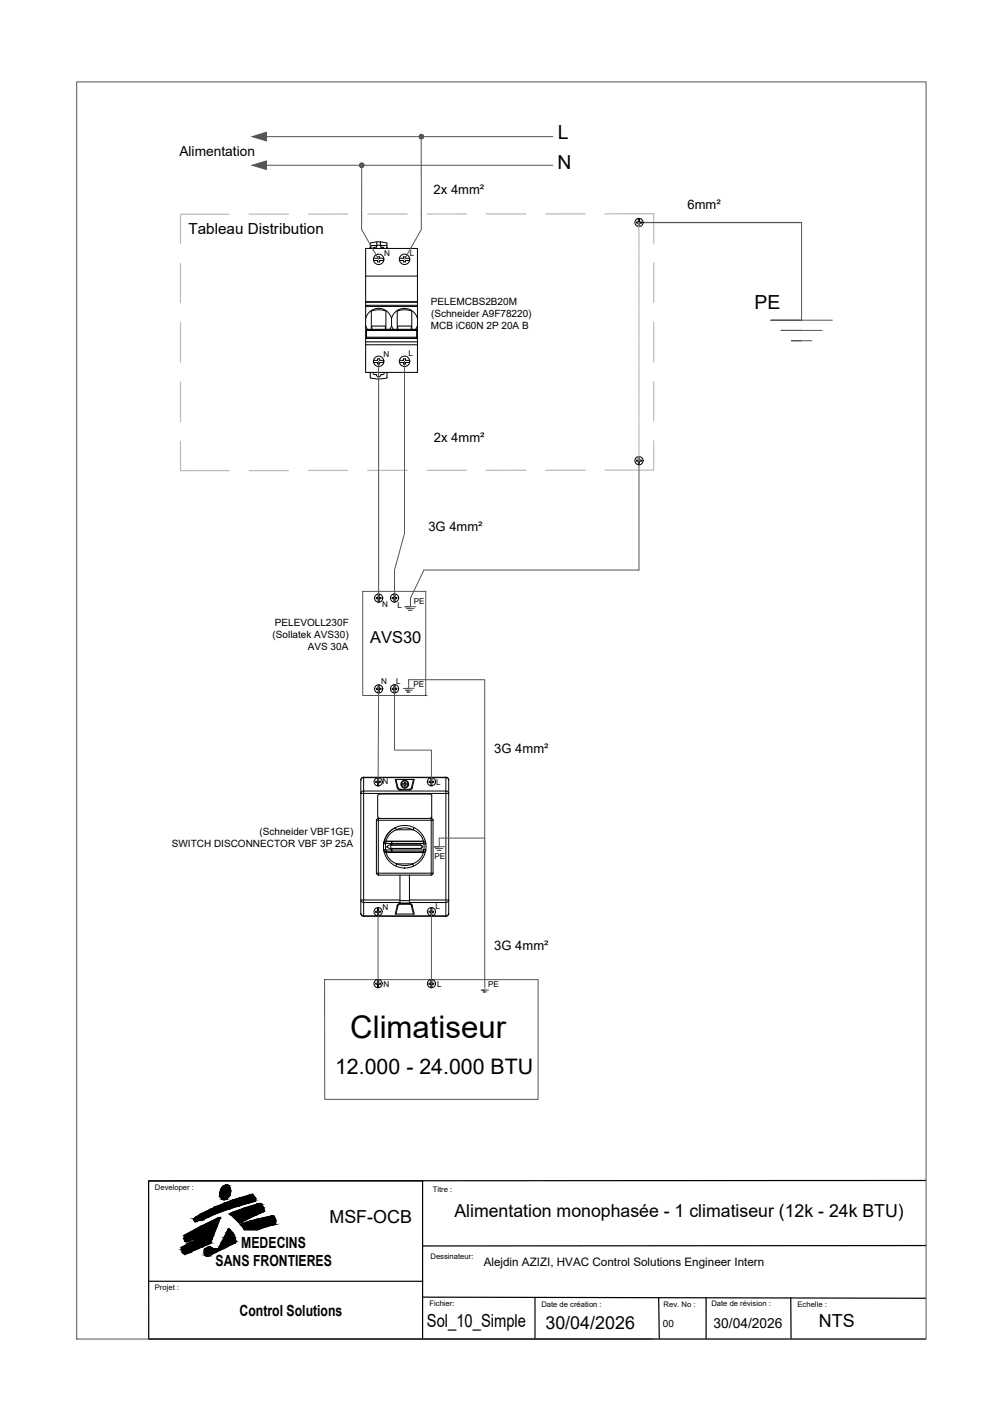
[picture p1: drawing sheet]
<svg xmlns="http://www.w3.org/2000/svg" width="210mm" height="297mm" viewBox="0 0 210 297" stroke-linecap="round" stroke-linejoin="round" font-family="sans-serif">
<!-- layer: 01_Puissance -->
<g fill="none" stroke="#545454" stroke-width=".21">
<path d="M16.1 17.1h177.7v263h-177.7zM55.8 28.6h59.9M55.8 34.6h59.9M75.7 34.6v13.4l3.5 6.3M88.1 28.6l.1 19.4-3.5 6.3M167.8 46.6v20.4h-6.5h12.9M79.2 75.6v49.5M84.7 75.6v36l-2.1 7.6v5.9M167.8 69.1h-4.3h8.5M167.8 71.3h-2.2h4.3M133.7 96.4v22.8h-45l-2.8 5.9v1.8h-1.1h2.2M85.9 127.3h-.8h1.6"/>
<path d="M85.9 127.7h-.4h.8M89.1 123.7v.1M79.2 144.1l-.1 19.5M82.6 144.1v12.8h7.7v6.6M85.5 144.8h-.3h.7M86.3 144.4h-1.5h.7M86.7 144h-2.3h1.1v-1.8h15.9l.1 64.5M89.1 145.5h.1M92 177.9h-.4h.7M92.7 177.5h-1.5h.7M101.4 175.3h-9.5v1.8l-1.1 .1 2.3-.1M79.1 190.7v15.1"/>
<path d="M90.3 190.7v15.1M101.5 207.1h-.8h1.5M101.9 207.5h-.8h.4"/>
</g>
<g fill="#545454" stroke="#545454" stroke-width=".21">
<path d="M52.8 28.6l3-.9v1.8z"/>
<path d="M52.8 34.6l3-.9v1.8z"/>
<path d="M88.2 28.6h.4v.2z"/>
<path d="M75.7 34.6h.4v.1z"/>
<path d="M88.2 28.6h.4v-.2zM88.2 28.6l.3-.3 .1 .1zM88.4 28.2l-.2 .4 .3-.3z"/>
<path d="M88.2 28.1v.5l.2-.4zM88 28.2l.2-.1v.5zM87.8 28.3l.4 .3-.2-.4z"/>
<path d="M87.8 28.3v.1l.4 .2zM87.8 28.4l.4 .2h-.5zM87.7 28.6l.1 .2 .4-.2z"/>
<path d="M87.8 28.8v.1l.4-.3zM87.8 28.9l.4-.3-.2 .4zM88.2 28.6l-.2 .4h.2z"/>
<path d="M88.2 28.6v.4h.2zM88.2 28.6l.3 .3-.1 .1zM88.2 28.6l.3 .3 .1-.1z"/>
<path d="M75.7 34.6h.4v-.2zM75.7 34.6l.3-.3 .1 .1zM75.9 34.1l-.2 .5 .3-.3z"/>
<path d="M75.7 34.1v.5l.2-.5zM75.5 34.1h.2v.5zM75.4 34.3l.3 .3-.2-.5z"/>
<path d="M75.4 34.3l-.1 .1 .4 .2zM75.3 34.4l.4 .2h-.4zM75.3 34.6v.1l.4-.1z"/>
<path d="M75.3 34.7l.1 .2 .3-.3zM75.4 34.9l.3-.3-.2 .4zM75.7 34.6l-.2 .4h.2z"/>
<path d="M75.7 34.6v.4h.2zM75.7 34.6l.3 .3-.1 .1zM75.7 34.6l.3 .3 .1-.2z"/>
</g>
<!-- layer: 03_Symbole -->
<g fill="none" stroke="#000" stroke-width=".21">
<path d="M76.5 52h10.9v25.9h-10.9zM76.5 57.7h10.9M77.5 51.8l-.1 .2M77.5 51.7v.1M78.1 52l.1-.2 .6-.1a.48 .48 0 0 1 .4-.4 .48 .48 0 0 1 .5 .4h.4l.3 .3M78.2 54h.8v-.3h.4v.3h.9M78.2 54.5h.8v.3h.4v-.3h.9M78.9 50.6v.8h-1.4M78.9 50.6l-1.4 .3v.9M79.6 50.6v.8h1.4M79.6 50.6l1.4 .2v1M79.6 50.6h-.7"/>
<path d="M81 51.8v.2M81 51.7v.1M81 51.8l.1 .2M83.6 54h.8v-.3h.5v.3h.8M83.6 54.5h.8v.3h.5v-.3h.8M133.6 45.7v.7h-.4v.3h.4v.7M133.8 45.7v.7h.4v.3h-.4v.7M76.5 68.1l.4 .8M76.5 66.6a2.8 2.8 0 0 1 2.7-2.1 2.8 2.8 0 0 1 2.7 2.1M76.5 72.1h10.9M76.5 71.5h10.9M76.5 64.1h10.9"/>
<path d="M76.5 63.9h10.9M76.5 63.2h10.9M76.5 63.1h10.9M76.7 68.9h10.5v1.9h-10.5zM76.7 70.7h10.5M76.7 70.5h10.5M76.7 69.1h10.5M76.7 69h10.5M77.5 77.9v1.1l1.7 .3 1.8-.3v-1.1M77.7 68.9v-3.8a4.7 4.7 0 0 1 3.1 0v3.8M77.8 68.9v-.7h2.9v.7M78.1 77.9l.1 .4h.5a.5 .5 0 0 0 .5 .5 .5 .5 0 0 0 .5-.5h.4a.31 .31 0 0 0 .3-.4"/>
<path d="M78.2 75.8h.8v.3h.4v-.3h.9M78.2 75.4h.8v-.3h.4v.3h.9M81.9 68.1l.4 .8M81.9 66.6v1.5l-.3 .8M81.9 66.6a2.8 2.8 0 0 1 2.8-2.1 2.8 2.8 0 0 1 2.7 2.1M83.1 68.9v-3.8a4.7 4.7 0 0 1 3.1 0v3.8M83.2 68.9v-.7h2.9v.7M83.6 75.8h.8v.3h.5v-.3h.8M83.6 75.4h.8v-.3h.5v.3h.8M87.4 68.1l-.4 .8M133.6 95.5v.8h-.4v.2h.4v.7M133.8 95.5v.8h.4v.2h-.4v.7"/>
<path d="M79.1 124.3v.7h-.4v.2h.4v.8M79.4 124.3v.7h.3v.2h-.3v.8M82.5 124.3v.7h-.4v.2h.4v.7M82.7 124.3v.7h.3v.2h-.3v.7M79.1 143.3v.7h-.4v.2h.4v.8M79.4 143.3v.7h.3v.2h-.3v.8M82.5 143.2v.8h-.4v.2h.4v.7M82.7 143.2v.8h.3v.2h-.3v.7M75.5 163.2l.2-.4 .4-.1h17.2l.4 .1 .2 .4M75.5 163.2v27.9M75.7 165.6l.4-.1h17.2l.4 .1 .2 .4h-18.4zM76.1 162.6h17.2v29.1h-17.2z"/>
<path d="M76.1 162.6a.6 .6 0 0 0-.6 .6M78.8 171.6h11.8v11.1h-11.8zM79 162.7v.7h-.4v.3h.4v.7M79.1 170.8l.4 .4M79.2 171.2v11.9h11v-11.9M79.2 171.2h11M79.2 171.2l-.4 .4M79.2 162.7v.7h.4v.3h-.4v.7M79.4 166.1l10.8 .1 .2 .3-.1 4.3M79.5 166.1l-.4 .4-.1 4.3M80.3 176.5h.4M80.3 177.8h.1"/>
<path d="M80.3 176.5h.1M80.3 177.8l.3 .3 .2 .1M80.3 176.4v.1M80.3 177.9l.5 .4M80.7 177.7l-.4 .1M80.7 177.7l.1 .1M80.7 176.5v1.2M80.8 178.2h7.8v.1h-7.8M80.8 176.1v.4h1.1M80.8 176.1h7.8M80.8 178.2v.1M80.8 176.4l-.1 .1"/>
<path d="M80.8 176l-.4 .2-.1 .2M80.8 178.3a3.4 3.4 0 0 0 2.2 2.4l-.2 .5M80.8 175.9h7.8M80.8 175.9v.2M80.8 175.9l-.5 .4M81.7 177.5h.1l-.1-.8-.8 .4 .7 .5M81.9 176.1v.7h6.1a.33 .33 0 0 1 .3 .3 .33 .33 0 0 1-.3 .3M81.9 177.8h-1.1v.4M82 176.1v.6h6a.37 .37 0 0 1 .4 .4 .37 .37 0 0 1-.4 .4M82.9 163.1l.4 1.7M83 173.6l-.3-.5a4.6 4.6 0 0 0-2.4 3.2M83 173.6a3.5 3.5 0 0 0-2.2 2.3"/>
<path d="M83 173.6h3.5M83 173.6a3.9 3.9 0 0 1 3.4 0M83.1 164.8l.1 .2 .5 .3M83.1 164.8l-.4-1.7h4l-.4 1.7M83.3 164.8h-.2M83.3 164.8l.4 .3M83.7 165.3v-.2h2v.2M83.7 165.3h2M84 164.2h.6l.1 .2 .1-.2h.6M84 163.9h.6l.1-.3 .1 .3h.6M86.1 164.8h.2M86.1 164.8l-.4 .3"/>
<path d="M86.3 164.8l-.1 .2-.5 .3M86.5 173.6a3.5 3.5 0 0 1 2.1 2.3M86.5 163.1l-.4 1.7M86.7 173.1l-.2 .5M88 177.5h-6v.7M88 177.5h-6.1v.7M88.6 175.9v.2M88.6 175.9l.5 .4M88.6 176.1v.4h-6.6M88.6 176l.2 .1 .3 .3M88.6 176.4l.1 .1M88.7 176.5v1.2"/>
<path d="M88.7 177.7l-.1 .1M88.7 177.7l.4 .1M89.1 177.9l-.5 .4a3.4 3.4 0 0 1-2.2 2.4l.2 .5M89.1 176.4v.1M89.1 177.8h.1M89.1 176.5h-.4M89.1 177.8l-.1 .2-.4 .2v-.4h-6.6M90.2 162.7v.7h-.4v.3h.4v.7M90.3 171.2l.3 .4M90.4 170.8l-.4 .4M90.4 162.7v.7h.4v.3h-.4v.7M93.3 162.6a.6 .6 0 0 1 .6 .6"/>
<path d="M93.9 163.2v27.9M75.5 191.1a.6 .6 0 0 0 .6 .6M75.5 191.1l.1 .3 .5 .2h17.2l.4-.2 .2-.3M78.8 182.6l.4 .4M79 189.9v.7h-.4v.2h.4v.8M79.2 189.9v.7h.4v.2h-.4v.8M83 180.7h3.4a4 4 0 0 1-3.4 0zM83.1 189.4l-.4 1.8h4l-.4-1.8M83.1 189.4l.2 .1-.4 1.7M83.7 188.3h-8.2l.1 .3 .5 .2h7.6M83.7 189.2h2M83.7 189h2"/>
<path d="M83.7 183.1v5.8h2v-5.8M83.7 188.4h2M83.7 189v.2M83.7 189l-.5 .2-.1 .2M83.7 189.1l-.4 .4M84.7 181.6a4.5 4.5 0 0 0 4-6.5 4.5 4.5 0 0 0-7.6-.7 4.5 4.5 0 0 0 2.8 7.1l.8 .1M85.7 188.3h8.2l-.2 .3-.4 .2h-7.6M85.7 189v.2M85.7 189l.5 .2 .1 .2M85.7 189.1l.4 .4M86.3 189.4l-.2 .1 .4 1.7M90.2 189.9v.7h-.4v.2h.4v.8"/>
<path d="M90.4 189.9v.7h.4v.2h-.4v.8M90.6 182.6l-.3 .4M93.9 191.1a.6 .6 0 0 1-.6 .6M79 204.9v.8h-.4v.2h.4v.7M79.2 204.9v.8h.4v.2h-.4v.7M90.2 204.9v.8h-.4v.2h.4v.7M90.4 204.9v.8h.4v.2h-.4v.7"/>
<circle cx="79.2" cy="54.2" r="1.09"/>
<circle cx="84.7" cy="54.2" r="1.09"/>
<circle cx="133.7" cy="46.5" r=".86"/>
<circle cx="79.2" cy="75.6" r="1.09"/>
<circle cx="84.7" cy="75.6" r="1.09"/>
<circle cx="133.7" cy="96.4" r=".86"/>
<circle cx="79.2" cy="125.1" r=".86"/>
<circle cx="82.6" cy="125.1" r=".86"/>
<circle cx="79.2" cy="144.1" r=".86"/>
<circle cx="82.6" cy="144.1" r=".86"/>
<circle cx="79.1" cy="163.6" r=".86"/>
<circle cx="84.7" cy="164" r=".81"/>
<circle cx="84.7" cy="164" r=".69"/>
<circle cx="90.3" cy="163.5" r=".86"/>
<circle cx="79.1" cy="190.7" r=".86"/>
<circle cx="90.3" cy="190.7" r=".86"/>
<circle cx="79.1" cy="205.8" r=".86"/>
<circle cx="90.3" cy="205.8" r=".86"/>
</g>
<path d="M75.9 123.7h13.2v21.8h-13.2zM67.9 204.9h44.7v25.1h-44.6z" fill="none" stroke="#545454" stroke-width=".21"/>
<!-- layer: 04_Texte -->
<g fill="none" stroke="#000" stroke-width=".25">
<path d="M89.1 145.5h.1M31.1 247h57.3v33.1M38.5 258.4l3.5-1.9 4.1-1.8-2.1 5.4-2.6 1.1M40.9 254.6a44.9 44.9 0 0 1 12-4.8l.6 .8v.6l-1.3 .4a52.6 52.6 0 0 0-10.1 3.7h-.5M46.8 248a2.03 2.03 0 0 0-.3 2.9l.4 .1a1.85 1.85 0 0 0 1.3-2.6M48.2 253.8l3.2-1.2 3.2-.9a1.66 1.66 0 0 1 .6 1.7l-5.1 2.5-1.9-1.8zM50.4 256.2a22.8 22.8 0 0 1 6.9-1.9l.4 1.1-.1 .7-3.7 1.1h-2.8zM193.8 246.9l-162.7 .1v33.1h162.7M31.1 268h57.3M42.8 261.3l1-.6 1.1 .5h.8l2.1-4.2a3.8 3.8 0 0 1 1.6 2.6l-.2 .4-5.7 2.8-.4-.1a1.25 1.25 0 0 1-.3-1.4zM88.4 271.3l105.4 .3M112 271.4v8.7"/>
<path d="M137.8 271.4l.2 8.7M147.8 271.5v8.6M165.5 271.5l.1 8.6M193.8 260.5l-105.4 .1M31.1 280.1h105.4"/>
</g>
<!-- layer: trait fin -->
<g fill="none" stroke="#bababa" stroke-width=".25">
<path d="M37.8 55.1v8.3M48 44.8h-10.2v6.2M52.1 44.8h8.3M72.8 44.8h-8.3M76.9 44.8h8.3M97.6 44.8h-8.2M101.8 44.8h8.2M122.5 44.7l-8.3 .1M126.6 44.7h10.2v6.1M136.8 55v8.3M37.8 67.5v8.3M37.8 79.9v8.3"/>
<path d="M136.8 67.4v8.3M136.8 79.8v8.3M37.8 92.3v6.2l10.2-.1M52.1 98.4h8.3M64.5 98.4h8.3M85.2 98.4h-8.3M89.4 98.4h8.2M110 98.4h-8.2M114.2 98.4h8.3M136.8 92.2v6.1h-10.2"/>
</g>
<!-- layer: 01_Puissance -->
<path d="M133.7 46.6h34.1" fill="none" stroke="#545454" stroke-width=".25"/>
<!-- layer: Layer1 -->
<g fill="none" stroke="#bababa" stroke-width=".25">
<path d="M133.7 46.6v.4M133.7 47.1v.3M133.7 47.6v.3M133.7 48.1v.3M133.7 48.6v.3M133.7 49.1v.3M133.7 49.6v.3M133.7 50v.4M133.7 50.5v.4M133.7 51v.4M133.7 51.5v.3M133.7 52v.3"/>
<path d="M133.7 52.5v.3M133.7 53v.3M133.7 53.5v.3M133.7 54v.3M133.7 54.4v.4M133.7 54.9v.4M133.7 55.4v.3M133.7 55.9v.3M133.7 56.4v.3M133.7 56.9v.3M133.7 57.4v.3M133.7 57.9v.3"/>
<path d="M133.7 58.4v.3M133.7 58.9v.3M133.7 59.3v.4M133.7 59.8v.3M133.7 60.3v.3M133.7 60.8v.3M133.7 61.3v.3M133.7 61.8v.3M133.7 62.3v.3M133.7 62.7v.4M133.7 63.2v.4M133.7 63.7v.4"/>
<path d="M133.7 64.2v.3M133.7 64.7v.3M133.7 65.2v.3M133.7 65.7v.3M133.7 66.2v.3M133.7 66.7v.3M133.7 67.1v.4M133.7 67.6v.4M133.7 68.1v.4M133.7 68.6v.3M133.7 69.1v.3M133.7 69.6v.3"/>
<path d="M133.7 70.1v.3M133.7 70.6v.3M133.7 71.1v.3M133.7 71.6v.3M133.7 72v.4M133.7 72.5v.3M133.7 73v.3M133.7 73.5v.3M133.7 74v.3M133.7 74.5v.3M133.7 75v.3M133.7 75.5v.3"/>
<path d="M133.7 76v.3M133.7 76.4v.4M133.7 76.9v.3M133.7 77.4v.3M133.7 77.9v.3M133.7 78.4v.3M133.7 78.9v.3M133.7 79.4v.3M133.7 79.8v.4M133.7 80.3v.4M133.7 80.8v.4M133.7 81.3v.3"/>
<path d="M133.7 81.8v.3M133.7 82.3v.3M133.7 82.8v.3M133.7 83.3v.3M133.7 83.8v.3M133.7 84.3v.3M133.7 84.7v.4M133.7 85.2v.4M133.7 85.7v.3M133.7 86.2v.3M133.7 86.7v.3M133.7 87.2v.3"/>
<path d="M133.7 87.7v.3M133.7 88.2v.3M133.7 88.7v.3M133.7 89.1v.4M133.7 89.6v.3M133.7 90.1v.3M133.7 90.6v.3M133.7 91.1v.3M133.7 91.6v.3M133.7 92.1v.3M133.7 92.5v.4M133.7 93.1v.3"/>
<path d="M133.7 93.5v.4M133.7 94v.3M133.7 94.5v.3M133.7 95v.3M133.7 95.5v.3M133.7 96v.4"/>
</g>
<!-- layer: 04_Texte -->
<g fill="#000" stroke="#000" stroke-width=".21">
<path d="M38.5 259.2h2.2l-1.2 .5zM40.8 255.5h.3l-.3 .2zM41.6 255.3h.5zM46 254.7h.1zM46.5 250.9h.8zM47.1 247.9h.7zM47.8 257l.3 .2h-.4zM49.1 254.8h3.1l-1.6 .9zM52.5 249.9l.4-.1v.1zM54.3 251.7h.3zM56.9 254.3h.4zM38.3 262.2h1l-.6 .3z"/>
<path d="M43 262.6h.9l-.3 .1z"/>
<path d="M38.5 259.2l.2 .5h.8zM38.7 259.7h.8l-.5 .2z"/>
<path d="M38.5 259.1h2.7zM38.5 259.1l2.2 .1z"/>
<path d="M40.7 255.3l.4 .2 .4-.2zM40.7 255.3l.4 .2h-.3z"/>
<path d="M40.7 255.3h.9zM40.7 255.3h.8z"/>
<path d="M40.5 255l1.6 .3 .7-.3zM40.5 255l1.6 .3h-1.4z"/>
<path d="M40.9 254.7l1.9 .3 .6-.3zM40.5 255l.4-.3 1.9 .3z"/>
<path d="M40.9 254.6h2.6zM40.9 254.6l2.5 .1z"/>
<path d="M39.6 260l4.4 .1 .1-.1zM39.4 260.1l.2-.1 4.4 .1z"/>
<path d="M41 259.3l3.1 .7 .2-.7zM39.6 260l1.4-.7 3.1 .7z"/>
<path d="M41.1 259.2l3.2 .1 .1-.1zM41.1 259.2l3.2 .1h-3.3z"/>
<path d="M41.2 259.1h3.2zM41.2 259.1l3.2 .1z"/>
<path d="M38.5 259h5.9zM38.5 259l5.9 .1z"/>
<path d="M38.5 258.4l5.9 .6 .3-.6zM38.5 258.4l5.9 .6h-5.9z"/>
<path d="M42.1 253.9l1.4 .7 1.5-.7zM40.9 254.6l1.2-.7 1.4 .7z"/>
<path d="M42.2 253.8l2.8 .1 .3-.1zM42.1 253.9l.1-.1 2.8 .1z"/>
<path d="M42 256.5l2.7 1.9 .7-1.9zM38.5 258.4l3.5-1.9 2.7 1.9z"/>
<path d="M45.6 254.8l-.2 1.7 .7-1.7zM42 256.5l3.6-1.7-.2 1.7z"/>
<path d="M46 254.7h.1zM45.9 254.7h.2z"/>
<path d="M45.9 254.7l.2 .1v-.1zM45.6 254.8l.3-.1 .2 .1z"/>
<path d="M46.5 250.9h.8zM46.5 250.9h.8l-.4 .1z"/>
<path d="M44.1 253l1.2 .8 2.4-.8zM42.2 253.8l1.9-.8 1.2 .8z"/>
<path d="M47.1 247.9l.7 .1zM47.1 247.9l.7 .1z"/>
<path d="M47.1 248h.8zM46.8 248h1.1z"/>
<path d="M46.1 250.4l1.2 .5 .5-.5zM46.1 250.4l1.2 .5h-.8z"/>
<path d="M46.8 248l1.3 .3-.2-.3zM46.8 248l1.3 .3h-1.5z"/>
<path d="M46.6 248.3l1.6 .1-.1-.1zM46.6 248.3l1.6 .1h-1.8z"/>
<path d="M46 250.2l1.8 .2 .3-.2zM46 250.2l1.8 .2h-1.7z"/>
<path d="M47.7 257.2l1 .7-.6-.7zM47.7 257.2l1 .7h-1.3z"/>
<path d="M46 250l2.1 .2v-.2zM46 250l2.1 .2h-2.1z"/>
<path d="M46.4 248.4l1.8 .1zM46.3 248.5l.1-.1 1.8 .1z"/>
<path d="M46.3 248.5l1.9 .3v-.3zM46.3 248.5l1.9 .3h-2z"/>
<path d="M46 249.9h2.2zM46 249.9l2.1 .1z"/>
<path d="M46.2 248.8l2.1 .3-.1-.3zM46.2 248.8l2.1 .3h-2.2z"/>
<path d="M46 249.5l2.2 .4v-.4zM46 249.5l2.2 .4h-2.2z"/>
<path d="M46.1 249.1l2.1 .4 .1-.4zM46.1 249.1l2.1 .4h-2.2z"/>
<path d="M47.4 257.9l1.8 1-.5-1zM47.4 257.9l1.8 1h-2.3z"/>
<path d="M49.1 254.8l.8 .9h.7zM49.9 255.7h.7l-.5 .2z"/>
<path d="M46.9 258.9l2.5 .7-.2-.7zM46.9 258.9l2.5 .7h-2.9z"/>
<path d="M46.3 260l1.2 .8 1.7-.8zM46.3 260l1.2 .8h-1.6z"/>
<path d="M46.5 259.6l2.7 .4 .2-.4zM46.5 259.6l2.7 .4h-2.9z"/>
<path d="M45.3 252.4l2.4 .6 1.9-.6zM44.1 253l1.2-.6 2.4 .6z"/>
<path d="M45.4 252.4h4.3zM45.3 252.4h4.3z"/>
<path d="M47.3 251.6l2.4 .8 2.5-.8zM45.4 252.4l1.9-.8 2.4 .8z"/>
<path d="M47.4 251.5h5.1zM47.3 251.6h4.9z"/>
<path d="M52.5 249.9l1 .7-.6-.7zM50.1 250.6l2.4-.7 1 .7z"/>
<path d="M48.8 251l4.7 .2v-.2zM48.2 251.2l.6-.2 4.7 .2z"/>
<path d="M48.2 251.2l4.3 .3 1-.3zM47.4 251.5l.8-.3 4.3 .3z"/>
<path d="M50.1 250.6l3.4 .4v-.4zM48.8 251l1.3-.4 3.4 .4z"/>
<path d="M48.4 254.2l3.8 .6 1.3-.6zM48.4 254.2l3.8 .6h-3.1z"/>
<path d="M48.4 254.2h5.2zM48.4 254.2h5.1z"/>
<path d="M48.2 254.1l5.4 .1 .2-.1zM48.2 254.1l5.4 .1z"/>
<path d="M48.2 253.8l5.6 .3 .5-.3zM48.2 253.8l5.6 .3h-5.6z"/>
<path d="M54.3 251.7l.4 .1zM53.9 251.8l.4-.1 .4 .1z"/>
<path d="M53.9 251.8l1.3 .8-.5-.8zM51.5 252.6l2.4-.8 1.3 .8z"/>
<path d="M49 253.5l5.3 .3 .8-.3zM48.2 253.8l.8-.3 5.3 .3z"/>
<path d="M51.5 252.6h3.7zM51.4 252.6h3.8z"/>
<path d="M51.4 252.6l3.9 .6-.1-.6zM49.8 253.2l1.6-.6 3.9 .6z"/>
<path d="M49.2 253.4h6zM49 253.5h6.1z"/>
<path d="M49.8 253.2l5.4 .2 .1-.2zM49.2 253.4l.6-.2 5.4 .2z"/>
<path d="M50.8 256.7l3.1 .5 1.5-.5zM50.8 256.7l3.1 .5h-2.8z"/>
<path d="M50.8 256.7h4.6zM50.8 256.7h4.6z"/>
<path d="M50.5 256.3l4.9 .4 1.4-.4zM50.5 256.3l4.9 .4h-4.6z"/>
<path d="M56.9 254.3l.7 .7-.3-.7zM54.1 255l2.8-.7 .7 .7z"/>
<path d="M50.4 256.2l6.4 .1 .5-.1zM50.4 256.2l6.4 .1h-6.3z"/>
<path d="M54.1 255h3.5zM54 255h3.6z"/>
<path d="M54 255l3.7 .4-.1-.4zM52.3 255.4l1.7-.4 3.7 .4z"/>
<path d="M50.6 256l7 .1v-.1zM50.4 256.1l.2-.1 7 .1z"/>
<path d="M50.4 256.1h7.2zM50.4 256.2h6.9z"/>
<path d="M52 255.5l5.6 .5 .1-.5zM50.6 256l1.4-.5 5.6 .5z"/>
<path d="M52.3 255.4h5.4zM52 255.5h5.7z"/>
<path d="M38.1 262l1.2 .2 .4-.2zM38.1 262l1.2 .2h-1z"/>
<path d="M37.9 261.5l1.8 .5 1.2-.5zM37.9 261.5l1.8 .5h-1.6z"/>
<path d="M37.9 261.2l3 .3 .5-.3zM37.9 261.2l3 .3h-3z"/>
<path d="M37.9 260.9l3.5 .3 .7-.3zM37.9 260.9l3.5 .3h-3.5z"/>
<path d="M43 262.6l.6 .1zM43.1 262.7h.5z"/>
<path d="M43.8 260.7l.6 .4zM43.1 261.1l.7-.4 .6 .4z"/>
<path d="M39.4 260.1l2.7 .8 1.9-.8zM37.9 260.9l1.5-.8 2.7 .8z"/>
<path d="M43.1 261.1l1.8 .1zM42.9 261.2l.2-.1 1.8 .1z"/>
<path d="M42.8 262.2l1.1 .4 .8-.4zM42.8 262.2l1.1 .4h-.9z"/>
<path d="M42.9 261.2h2zM42.9 261.2h2z"/>
<path d="M42.7 261.9l2 .3 .6-.3zM42.7 261.9l2 .3h-1.9z"/>
<path d="M42.7 261.8h2.8zM42.7 261.8l2.6 .1z"/>
<path d="M42.7 261.5l2.8 .3 .5-.3zM42.7 261.5l2.8 .3h-2.8z"/>
<path d="M42.8 261.3l3.2 .2 .5-.2zM42.8 261.3l3.2 .2h-3.3z"/>
<path d="M42.9 261.2h3.7zM42.9 261.2l3.6 .1z"/>
<path d="M45.1 261.2h1.5zM44.9 261.2h1.7z"/>
<path d="M45.7 261.2h1zM45.1 261.2h1.5z"/>
<path d="M45.9 260.8l.8 .4 .8-.4zM45.9 260.8l.8 .4h-1z"/>
</g>
<text font-size="6.5" x="73.3" y="217.1">Climatiseur</text>
<text font-size="4.5" x="70.1" y="224.6">12.000 - 24.000 BTU</text>
<g font-size="4.1">
<text x="116.7" y="29.1">L</text>
<text x="116.7" y="35.3">N</text>
<text x="157.9" y="64.7">PE</text>
</g>
<g font-size="3.7">
<text x="68.9" y="255.7">MSF-OCB</text>
<text x="95.1" y="254.5">Alimentation monophasée - 1 climatiseur (12k - 24k BTU)</text>
<text x="89.4" y="277.6">Sol_10_Simple</text>
<text x="114.1" y="278">30/04/2026</text>
<text x="171.4" y="277.6">NTS</text>
</g>
<text font-size="3.4" x="77.5" y="134.5">AVS30</text>
<g font-size="3.2">
<text x="39.4" y="49">Tableau Distribution</text>
<text x="50.5" y="261">MEDECINS</text>
<text x="45.1" y="264.9">SANS FRONTIERES</text>
<text x="50.2" y="275.3">Control Solutions</text>
</g>
<g font-size="2.9">
<text x="37.6" y="32.7">Alimentation</text>
<text x="149.3" y="277.9">30/04/2026</text>
</g>
<g font-size="2.7">
<text x="90.7" y="40.6">2x 4mm²</text>
<text x="143.9" y="43.7">6mm²</text>
<text x="90.8" y="92.5">2x 4mm²</text>
<text x="89.6" y="111.2">3G 4mm²</text>
<text x="103.4" y="157.6">3G 4mm²</text>
<text x="103.4" y="198.8">3G 4mm²</text>
</g>
<text font-size="2.4" x="101.2" y="264.8">Alejdin AZIZI, HVAC Control Solutions Engineer Intern</text>
<g font-size="2.1">
<text x="90.2" y="63.7">PELEMCBS2B20M</text>
<text x="90.2" y="68.8">MCB iC60N 2P 20A B</text>
<text x="90.2" y="66.2">(Schneider A9F78220)</text>
<text x="57.5" y="131">PELEVOLL230F</text>
<text x="57.1" y="133.5">(Sollatek AVS30)</text>
<text x="64.4" y="136">AVS 30A</text>
<text x="36" y="177.2">SWITCH DISCONNECTOR VBF 3P 25A</text>
<text x="54.3" y="174.6">(Schneider VBF1GE)</text>
<text x="138.7" y="277.5">00</text>
</g>
<g font-size="1.7">
<text x="80.4" y="53.5">N</text>
<text x="85.8" y="53.5">L</text>
<text x="80.2" y="74.7">N</text>
<text x="85.5" y="74.5">L</text>
<text x="80" y="127">N</text>
<text x="83.2" y="127.1">L</text>
<text x="86.6" y="126.4">PE</text>
<text x="79.7" y="143.2">N</text>
<text x="82.9" y="143.1">L</text>
<text x="86.5" y="143.7">PE</text>
<text x="80.1" y="164">N</text>
<text x="91.3" y="164.1">L</text>
<text x="90.9" y="179.6">PE</text>
<text x="80.1" y="190.3">N</text>
<text x="91.1" y="190.2">L</text>
<text x="80.2" y="206.4">N</text>
<text x="91.5" y="206.4">L</text>
<text x="102.2" y="206.5">PE</text>
</g>
<g font-size="1.6">
<text x="32.4" y="249">Developer :</text>
<text x="90.6" y="249.4">Titre :</text>
<text x="90.1" y="263.3">Dessinateur:</text>
<text x="32.4" y="269.9">Projet :</text>
<text x="89.9" y="273.1">Fichier:</text>
<text x="113.3" y="273.4">Date de création :</text>
<text x="138.9" y="273.4">Rev. No :</text>
<text x="148.9" y="273.2">Date de révision :</text>
<text x="166.9" y="273.5">Echelle :</text>
</g>
</svg>
